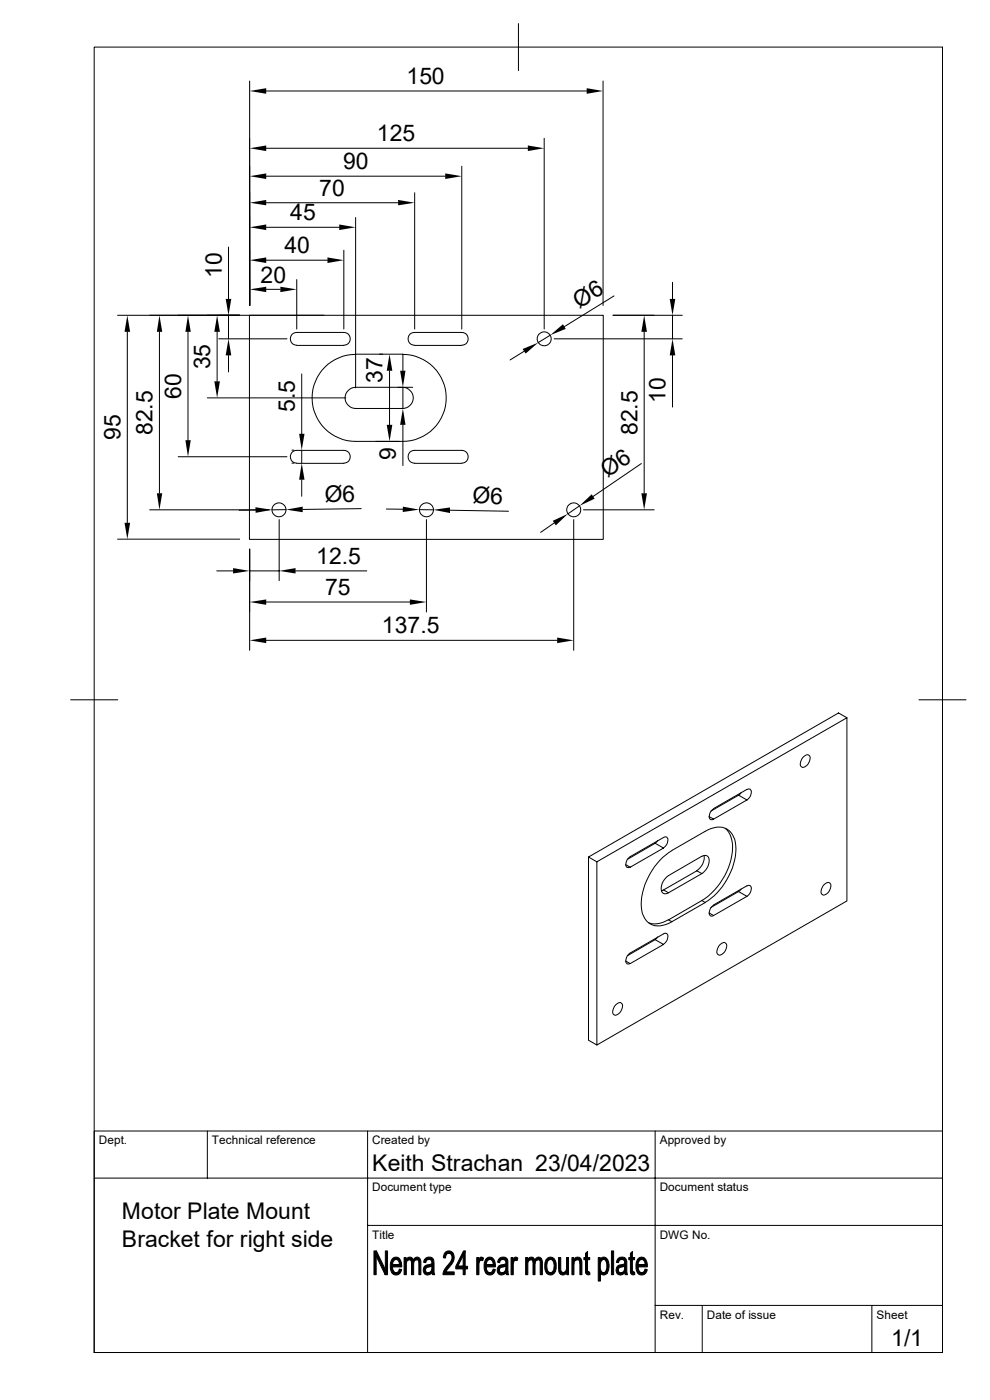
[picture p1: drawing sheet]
<svg xmlns="http://www.w3.org/2000/svg" width="210mm" height="297mm" viewBox="0 0 210 297" stroke-linecap="round" stroke-linejoin="round" font-family="sans-serif">
<g fill="none" stroke="#000" stroke-width=".21">
<path d="M20 10h179.9v276.9h-179.9zM53 17.2v47.6M56.5 19.3h68M110 5v10M127.9 17.2v47.6M56.5 37.4h37.9M56.5 31.5h55.5M98 35.3v34.5M115.4 29.3v40.5M48.5 52.4v11M56.5 48.2h15.5M56.5 43h28"/>
<path d="M56.5 55.2h13M62.9 59.3v10.5M72.9 53.1v16.7M75.4 46.1v36.2M88 40.9v28.9M142.7 59.9v3.5M24.9 66.9h43.8M27 70.4v40.5M33.8 70.4v34.2M39.9 70.4v23M46.1 70.4v10.5M46.4 71.9h14.5"/>
<path d="M48.5 66.9v5M48.5 75.4v3.5M52.9 66.9h75.1v47.5h-75.1zM56.5 61.4h3M62.9 73.3h10M64 79.3v12.7M72.9 73.2a1.35 1.35 0 0 0 1.4-1.3 1.35 1.35 0 0 0-1.4-1.4h-10a1.35 1.35 0 0 0-1.3 1.4 1.35 1.35 0 0 0 1.3 1.3M75.4 75.2a9.2 9.2 0 0 0-9.2 9.2 9.2 9.2 0 0 0 9.2 9.2h10a9.2 9.2 0 0 0 9.3-9.2 9.2 9.2 0 0 0-9.3-9.2M75.4 75.1h10M82.6 78.7v11.4M85.5 75.1v3.6M87.9 73.3h10.1"/>
<path d="M98 73.2a1.35 1.35 0 0 0 1.3-1.3 1.35 1.35 0 0 0-1.3-1.4h-10.1a1.35 1.35 0 0 0-1.3 1.4 1.35 1.35 0 0 0 1.3 1.3M111.2 74.5l-3 1.9M116.7 71.1l-2.5 1.6M117.6 71.9h27.1M130 66.9h14.7M130.3 62.8l-10.6 6.5M136.7 70.4v34.2M142.7 66.9v5M142.7 75.4v11M37.8 96.9h23.1M44 84.4h29.4M61.9 98.3h.5"/>
<path d="M61.9 95.5h.5M62 95.9l.9-.4h10a1.38 1.38 0 0 1 1.4 1.4 1.38 1.38 0 0 1-1.4 1.4h-10a1.37 1.37 0 0 1-1.2-.9 1.37 1.37 0 0 1 .3-1.5zM64 95.5v2.8M85.5 82.2v4.5M85.5 90.1v8.7M87 95.9l.9-.4h10.1a1.38 1.38 0 0 1 1.3 1.4 1.38 1.38 0 0 1-1.3 1.4h-10.1a1.37 1.37 0 0 1-1.2-.9 1.37 1.37 0 0 1 .3-1.5zM87.5 82.2h-12.1a2.24 2.24 0 0 0-2.2 2.2 2.24 2.24 0 0 0 2.2 2.3h10a2.24 2.24 0 0 0 2.3-2.3 2.24 2.24 0 0 0-2.3-2.2M136.1 98.3l-10.3 7M24.9 114.4h25.9M31.7 108.2h25.4M53 116.5v21.5M54.2 108.2h-3.5"/>
<path d="M59.2 110.2v13M60.7 108.1l-3 .1M64 101.8v3.5M76.6 107.9l-12.4 .2M82 108h3.5M88.9 108.1l3 .1M90.5 110.2v19.6M95.5 108.2l12.4 .3M117.6 111l-2.9 1.9M121.7 110.2v27.8M122.9 107.3l-2.4 1.7M123.8 108.2h15"/>
<path d="M46 121.1h3.4M53 121.1h6.2M56.5 127.7h30.5M56.5 135.8h61.7M62.7 121.1h15.1M15 148.5h10M179.7 152.3l-53.1 30.5M194.9 148.5h10M139 178.9l1.8 1M139 178.9l-5.9 3.4M139.5 178.3l-.5 .6M140.8 179.9l-7.1 4.1-1-.6"/>
<path d="M140.8 179.9a1.82 1.82 0 0 0 .8-2.1 .55 .55 0 0 0-.8-.1l-7.1 4a1.82 1.82 0 0 0-.8 2.2 .55 .55 0 0 0 .8 0M150.4 173.2l1 .6M151.4 171.6a1.82 1.82 0 0 0-.8 2.1 .55 .55 0 0 0 .8 .1M153.8 175.7a6.5 6.5 0 0 1 1.3 6.7 14.5 14.5 0 0 1-6.2 8.7M156.7 168.7l1.8 1M156.7 168.7l-5.9 3.4M157.2 168.1l-.5 .6M158.5 167.5a.62 .62 0 0 1 .8 0 .62 .62 0 0 1 0 .9l-.2 .6-.6 .7M158.5 167.5l-7.1 4M158.5 169.7l-7.1 4.1M170.4 160.6l.2-.2a.69 .69 0 0 1 .9-.2 .69 .69 0 0 1 .3 .9 1.73 1.73 0 0 1-1.7 1.6 1.53 1.53 0 0 1 .3-2.1zM124.8 181.8l53.1-30.5 1.8 1v38.8l-53.1 30.6-1.8-1v-38.9l1.8 1v38.9"/>
<path d="M139.5 198.8l-.5 .5M140.8 188.8l-.5 .2M140.8 188.8l1 .6M141.8 195.1a4.8 4.8 0 0 1-4.2 .6M142.5 180.4l7.1-4a4.1 4.1 0 0 1 5.4 .2 6.6 6.6 0 0 1 .8 5.9 14.5 14.5 0 0 1-6.2 8.9M142.5 180.5a14.1 14.1 0 0 0-6.4 12 3.7 3.7 0 0 0 3.9 3.9l1.3-.3 1.2-.6M147.8 184.7l1.1 .6M147.8 184.7l-7 4.1M148.9 181.7l-7.1 4.1a2.98 2.98 0 0 0-1.3 3.6l.4 .2 .9-.2M148.9 191.1l.7 .4M148.9 191.1l-7.1 4.1 .7 .3M148.9 185.3l-7.1 4.1"/>
<path d="M148.9 181.7a1.01 1.01 0 0 1 1.3 0 1.01 1.01 0 0 1 .2 1.3l-.4 1.1-1.1 1.2M149.4 181.5a3.3 3.3 0 0 1-1.6 3.2M149.6 191.5l-7.1 4M150.4 193.7l1 .5M151.4 192a1.82 1.82 0 0 0-.8 2.1 .55 .55 0 0 0 .8 .1M156.7 189.1l1.8 1.1M156.7 189.1l-5.9 3.4M157.2 188.6l-.5 .5M158.5 190.2l-7.1 4M158.5 188a.62 .62 0 0 1 .8 0 .62 .62 0 0 1 0 .8l-.2 .6-.6 .8M158.5 187.9l-7.1 4.1M174.8 187.7l.2-.2a.69 .69 0 0 1 1-.2 .69 .69 0 0 1 .2 .9 1.73 1.73 0 0 1-1.7 1.6 1.53 1.53 0 0 1 .3-2.1z"/>
<path d="M130.6 213.2l.3-.2a.69 .69 0 0 1 .9-.2 .69 .69 0 0 1 .2 .9 1.73 1.73 0 0 1-1.7 1.6 1.53 1.53 0 0 1 .3-2.1zM133.1 202.7l5.9-3.4 1.8 1.1-7.1 4-1-.5M140.8 200.3a1.82 1.82 0 0 0 .8-2.1 .55 .55 0 0 0-.8-.1l-7.1 4.1a1.82 1.82 0 0 0-.8 2.1 .55 .55 0 0 0 .8 .1M152.7 200.4l.3-.2a.69 .69 0 0 1 .9-.2 .69 .69 0 0 1 .2 .9 1.73 1.73 0 0 1-1.7 1.7 1.53 1.53 0 0 1 .3-2.2zM44 239.9v10M78 239.9v47M139 239.9v47M199.9 239.9h-179.9v47M20 249.9h179.9M78 260h121.9M139 276.9h60.9M149 276.9v10"/>
<path d="M185 276.9v10"/>
<circle cx="115.4" cy="71.9" r="1.49"/>
<circle cx="59.2" cy="108.2" r="1.49"/>
<circle cx="90.5" cy="108.2" r="1.49"/>
<circle cx="121.7" cy="108.2" r="1.49"/>
</g>
<g fill="#000" stroke="#000" stroke-width=".21">
<path d="M79.3 265.4h.5v5h-.5z" fill-rule="evenodd"/>
<path d="M79.8 265.4l1.9 3.9v1.1l-1.9-3.9z" fill-rule="evenodd"/>
<path d="M81.7 265.4h.5v5h-.5z" fill-rule="evenodd"/>
<path d="M83.1 267.3l.9-.1-.6 .4-.1 .7h1.9v.1v.4h-1.9l.2 .9 .5 .3h-.9a3.1 3.1 0 0 1 0-2.7z" fill-rule="evenodd"/>
<path d="M83.3 267a1.08 1.08 0 0 1 1.2-.2 1.08 1.08 0 0 1 .6 1l.1 .5h-1.9h1.5l-.2-.8-.3-.2-1.2-.1z" fill-rule="evenodd"/>
<path d="M83.1 270h1.1l.3-.3 .2-.5 .5 .1a1.12 1.12 0 0 1-.8 1.1 1.12 1.12 0 0 1-1.3-.4z" fill-rule="evenodd"/>
<path d="M85.7 266.8h.4v.5h.4l-.3 .8v2.3h-.5z" fill-rule="evenodd"/>
<path d="M86.2 267.2l.6 .1h-.7z" fill-rule="evenodd"/>
<path d="M86.3 267a.76 .76 0 0 1 .8-.3 .76 .76 0 0 1 .6 .6l-1.5-.1z" fill-rule="evenodd"/>
<path d="M87.1 267.3h1.3l-.5 .2-.1 .4v2.5h-.5v-2.6z" fill-rule="evenodd"/>
<path d="M87.9 267a.86 .86 0 0 1 1.1-.1 .86 .86 0 0 1 .3 1v2.5h-.4v-2.4a.55 .55 0 0 0-.5-.7l-.7-.1z" fill-rule="evenodd"/>
<path d="M90 267.2h1a.65 .65 0 0 0-.7 .7l-.4-.1z" fill-rule="evenodd"/>
<path d="M90 268.7l.2-.1h1.3a1.56 1.56 0 0 0-1.2 .8v.1a.51 .51 0 0 0 .5 .5h.8a1.03 1.03 0 0 1-1.5 .3 1.03 1.03 0 0 1-.1-1.6z" fill-rule="evenodd"/>
<path d="M90.3 267a1.08 1.08 0 0 1 1.3-.2 1.08 1.08 0 0 1 .5 1.3l.1 2.3h-.5v-.4h-.6l.4-.5 .1-.9h-1.4l.7-.3a.56 .56 0 0 0 .7-.5 .56 .56 0 0 0-.6-.6h-1z" fill-rule="evenodd"/>
<path d="M90.8 270h.9z" fill-rule="evenodd"/>
<path d="M94.5 265.6a1.07 1.07 0 0 1 1.6 .3h-1.1l-.4 .5-.1 .5-.4-.1 .1-.8z" fill-rule="evenodd"/>
<path d="M95.2 265.9h.9a2.57 2.57 0 0 1-.9 3.1l-.6 .8h1.8v.6h-2.4l.2-.9 .7-.9a2.2 2.2 0 0 0 .8-2.5z" fill-rule="evenodd"/>
<path d="M98.7 265.4v3.2h-1.6h1.2v-2.2z" fill-rule="evenodd"/>
<path d="M98.3 265.4h.4l-1.6 3.2h2.1v.6h-.5v1.2h-.4v-1.2h-1.6v-.6z" fill-rule="evenodd"/>
<path d="M101.1 266.8h.5v.5h.5l-.3 .2-.2 .6v2.3h-.5z" fill-rule="evenodd"/>
<path d="M101.8 266.8a.52 .52 0 0 1 .8 .1l-.2 .6-.8-.2z" fill-rule="evenodd"/>
<path d="M103 267.3l.9-.1-.5 .3-.2 .8h1.9v.3v.2h-2l.2 .7 .3 .4 .3 .1h-.9a3.1 3.1 0 0 1 0-2.7z" fill-rule="evenodd"/>
<path d="M103.3 267a1.11 1.11 0 0 1 1.2-.1 1.11 1.11 0 0 1 .5 1.1l.1 .3h-1.9h1.4l-.1-.8-.3-.2-1.2-.1z" fill-rule="evenodd"/>
<path d="M103 270h1.1l.5-.8 .5 .1a1.12 1.12 0 0 1-.8 1.1 1.12 1.12 0 0 1-1.3-.4z" fill-rule="evenodd"/>
<path d="M105.7 267.2h1a.65 .65 0 0 0-.7 .7l-.4-.1z" fill-rule="evenodd"/>
<path d="M105.7 268.6h1.6l-.4 .2a.68 .68 0 0 0-.8 .3 .68 .68 0 0 0 .2 .9h1a1.03 1.03 0 0 1-1.5 .3 1.03 1.03 0 0 1-.1-1.6z" fill-rule="evenodd"/>
<path d="M106 267a1.08 1.08 0 0 1 1.3-.2 1.08 1.08 0 0 1 .4 1.3v1.5l.2 .8h-.5v-.4h-.6l.4-.5 .1-.9h-1.4l.7-.3a.56 .56 0 0 0 .7-.5 .56 .56 0 0 0-.6-.6h-1z" fill-rule="evenodd"/>
<path d="M106.5 270h.9z" fill-rule="evenodd"/>
<path d="M108.4 266.8h.4v.5h.6a1.11 1.11 0 0 0-.5 1.2v1.9h-.5z" fill-rule="evenodd"/>
<path d="M109 267a.5 .5 0 0 1 .9-.1l-.2 .6-.9-.2z" fill-rule="evenodd"/>
<path d="M111.5 266.8h.4v.5h.4l-.3 .7v2.4h-.5z" fill-rule="evenodd"/>
<path d="M112 267.2l.6 .1h-.7z" fill-rule="evenodd"/>
<path d="M112.3 266.8l.7-.1 .5 .6-1.5-.1z" fill-rule="evenodd"/>
<path d="M112.9 267.3h1.3l-.4 .1-.2 .3-.1 2.7h-.4v-2.5z" fill-rule="evenodd"/>
<path d="M113.7 267a.86 .86 0 0 1 1-.1 .86 .86 0 0 1 .4 1v2.5h-.5v-2.3a.63 .63 0 0 0-.4-.8l-.7-.1z" fill-rule="evenodd"/>
<path d="M115.9 267.2h.9a1.44 1.44 0 0 0-.7 2l.2 .5 .5 .3h-.9a3.2 3.2 0 0 1 0-2.8z" fill-rule="evenodd"/>
<path d="M116.1 267a1.19 1.19 0 0 1 1.3-.1 1.19 1.19 0 0 1 .6 1.2 2.03 2.03 0 0 1-.9 2.4l-.7-.1-.5-.4h.9a1.3 1.3 0 0 0 .7-1.7l-.1-.7-.3-.3-1.2-.1z" fill-rule="evenodd"/>
<path d="M118.5 266.8h.5v2.9l.4 .3h.8a.93 .93 0 0 1-1.2 .4 .93 .93 0 0 1-.5-1.2z" fill-rule="evenodd"/>
<path d="M119.5 270l.7-.1v.1z" fill-rule="evenodd"/>
<path d="M120.2 266.8h.4v3.6h-.4v-.5l-.4-.1 .4-.7z" fill-rule="evenodd"/>
<path d="M121.3 266.8h.4v.5h.5l-.4 .6v2.5h-.5z" fill-rule="evenodd"/>
<path d="M121.8 267.2l.7 .1h-.8z" fill-rule="evenodd"/>
<path d="M121.9 267a.91 .91 0 0 1 1.2-.2 .91 .91 0 0 1 .3 1.1v2.5h-.4v-2.6l-.4-.5-.8-.1z" fill-rule="evenodd"/>
<path d="M124.2 265.9l.4-.4v1.3h.5v.5h-.5v2.3l.3 .3h-.7v-2.6h-.3v-.5h.3z" fill-rule="evenodd"/>
<path d="M124.2 269.9h.9v.5h-.1a.6 .6 0 0 1-.8-.5z" fill-rule="evenodd"/>
<path d="M126.9 266.8h.4v.5h.5a2.25 2.25 0 0 0 0 2.6l1 .1h-1.4v1.8h-.5z" fill-rule="evenodd"/>
<path d="M127.4 267.1l.7 .1-.3 .1h-.5z" fill-rule="evenodd"/>
<path d="M127.6 266.8a1.13 1.13 0 0 1 1.6 1.3v.8l-.3 1-.1 .1h-.8a1.62 1.62 0 0 0 .7-2l-.4-.7-.9-.2z" fill-rule="evenodd"/>
<path d="M127.4 270h1.4a.79 .79 0 0 1-.7 .5 .79 .79 0 0 1-.7-.5z" fill-rule="evenodd"/>
<path d="M129.7 265.4h.5v5h-.5z" fill-rule="evenodd"/>
<path d="M131 267.2h.9a.72 .72 0 0 0-.7 .7l-.4-.1z" fill-rule="evenodd"/>
<path d="M130.9 268.7l.2-.1h1.4l-.4 .2a.65 .65 0 0 0-.9 .4 .65 .65 0 0 0 .5 .8h.8a1 1 0 0 1-1.5 .3 1 1 0 0 1-.1-1.4z" fill-rule="evenodd"/>
<path d="M131.2 267a1.08 1.08 0 0 1 1.3-.2 1.08 1.08 0 0 1 .5 1.3l.1 2.3h-.5l-.1-.4h-.5l.5-.6v-.8h-1.4l.8-.3a.56 .56 0 0 0 .6-.5 .56 .56 0 0 0-.6-.6h-.9z" fill-rule="evenodd"/>
<path d="M131.7 270h.8z" fill-rule="evenodd"/>
<path d="M133.7 265.9l.5-.4v1.3h.4v.5h-.4v2.1v.4l.2 .1h-.6l-.1-.2v-2.4h-.3v-.5h.3z" fill-rule="evenodd"/>
<path d="M133.8 269.9h.8l.1 .5h-.2a.55 .55 0 0 1-.7-.5z" fill-rule="evenodd"/>
<path d="M135.2 267.3l.9-.1-.5 .4-.2 .7h1.9v.1v.4h-1.9l.2 .9 .5 .3h-.8a3.1 3.1 0 0 1-.1-2.7z" fill-rule="evenodd"/>
<path d="M135.4 267a1.08 1.08 0 0 1 1.2-.2 1.08 1.08 0 0 1 .6 1l.1 .5h-1.9h1.5l-.2-.8-.3-.2-1.1-.1z" fill-rule="evenodd"/>
<path d="M135.3 270h1.1l.3-.3 .1-.5 .5 .1a1.12 1.12 0 0 1-.8 1.1 1.12 1.12 0 0 1-1.2-.4z" fill-rule="evenodd"/>
</g>
<g fill="#000">
<path d="M53 19.3l3.5-.6v1.2zM124.5 18.7l3.4 .6-3.4 .6zM53 37.4l3.5-.6v1.2zM53 31.5l3.5-.6v1.1zM94.4 36.8l3.6 .6-3.6 .6zM112 30.9l3.4 .6-3.4 .5zM53 48.2l3.5-.6v1.2zM53 43l3.5-.6v1.2zM53 55.2l3.5-.6v1.2zM69.5 54.6l3.4 .6-3.4 .6zM72 47.6l3.4 .6-3.4 .6zM84.5 42.4l3.5 .6-3.5 .6z"/>
<path d="M27 66.9l.6 3.5h-1.2zM33.8 66.9l.6 3.5h-1.1zM39.9 66.9l.6 3.5h-1.2zM46.1 66.9l.6 3.5h-1.2zM48.5 71.9l.6 3.5h-1.2zM47.9 63.4h1.2l-.6 3.5zM53 61.4l3.5-.6v1.2zM59.5 60.8l3.4 .6-3.4 .6zM82.6 75.1l.6 3.6h-1.2zM84.9 78.7h1.1l-.5 3.5zM110.9 74l3.3-1.3-2.7 2.3zM116.7 71.1l2.7-2.3 .6 1z"/>
<path d="M136.7 66.9l.5 3.5h-1.1zM142.1 63.4h1.2l-.6 3.5zM142.7 71.9l.6 3.5h-1.2zM39.3 93.4h1.2l-.6 3.5zM45.5 80.9h1.2l-.6 3.5zM63.5 92h1.1l-.6 3.5zM82 90.1h1.2l-.6 3.5zM85.5 86.7l.5 3.4h-1.1zM26.4 110.9h1.2l-.6 3.5zM33.3 104.6h1.1l-.6 3.6zM54.2 107.6l3.5 .6-3.5 .6zM64 98.3l.6 3.5h-1.1z"/>
<path d="M60.7 108.1l3.5-.6v1.2zM85.5 107.5l3.4 .6-3.5 .5zM91.9 108.2l3.6-.5v1.1zM117.3 110.5l3.2-1.5-2.6 2.5zM122.9 107.3l2.6-2.4 .7 .9zM136.1 104.6h1.1l-.5 3.6zM49.4 120.5l3.6 .6-3.6 .6zM53 127.7l3.5-.5v1.1zM53 135.8l3.5-.5v1.1zM59.2 121.1l3.5-.6v1.2zM87 127.2l3.5 .5-3.5 .6zM118.2 135.3l3.5 .5-3.5 .6z"/>
</g>
<g font-size="4.9">
<text x="86.2" y="17.9">150</text>
<text x="72.8" y="35.9">90</text>
<text x="80" y="30">125</text>
<text x="67.7" y="41.5">70</text>
<text x="61.6" y="46.8">45</text>
<text x="60.3" y="53.7">40</text>
<text x="47" y="59" transform="rotate(-90 47 59)">10</text>
<text x="55.3" y="59.9">20</text>
<text x="122.9" y="65.5" transform="rotate(-32 122.9 65.5)">Ø6</text>
<text x="44.6" y="78.4" transform="rotate(-90 44.6 78.4)">35</text>
<text x="81.2" y="81.3" transform="rotate(-90 81.2 81.3)">37</text>
<text x="38.4" y="84.6" transform="rotate(-90 38.4 84.6)">60</text>
<text x="62.6" y="87.3" transform="rotate(-90 62.6 87.3)">5.5</text>
<text x="141.2" y="85.5" transform="rotate(-90 141.2 85.5)">10</text>
<text x="25.6" y="93.4" transform="rotate(-90 25.6 93.4)">95</text>
<text x="32.4" y="92.3" transform="rotate(-90 32.4 92.3)">82.5</text>
<text x="135.2" y="92.3" transform="rotate(-90 135.2 92.3)">82.5</text>
<text x="84" y="97.5" transform="rotate(-90 84 97.5)">9</text>
<text x="128.9" y="101.4" transform="rotate(-34 128.9 101.4)">Ø6</text>
<text x="68.9" y="106.5" transform="rotate(-1 68.9 106.5)">Ø6</text>
<text x="100.2" y="106.8" transform="rotate(1 100.2 106.8)">Ø6</text>
<text x="67.1" y="119.6">12.5</text>
<text x="69" y="126.3">75</text>
<text x="81" y="134.4">137.5</text>
<text x="79" y="248.5">Keith Strachan 23/04/2023</text>
<text x="25.9" y="258.7">Motor Plate Mount</text>
<text x="25.9" y="264.6">Bracket for right side</text>
<text x="189.1" y="285.6">1/1</text>
</g>
<g font-size="2.5">
<text x="21" y="242.7">Dept.</text>
<text x="45" y="242.7">Technical reference</text>
<text x="78.9" y="242.7">Created by</text>
<text x="140" y="242.7">Approved by</text>
<text x="79" y="252.8">Document type</text>
<text x="139.9" y="252.8">Document status</text>
<text x="79" y="262.8">Title</text>
<text x="139.9" y="262.8">DWG No.</text>
<text x="140" y="279.7">Rev.</text>
<text x="149.9" y="279.7">Date of issue</text>
<text x="186" y="279.7">Sheet</text>
</g>
</svg>
